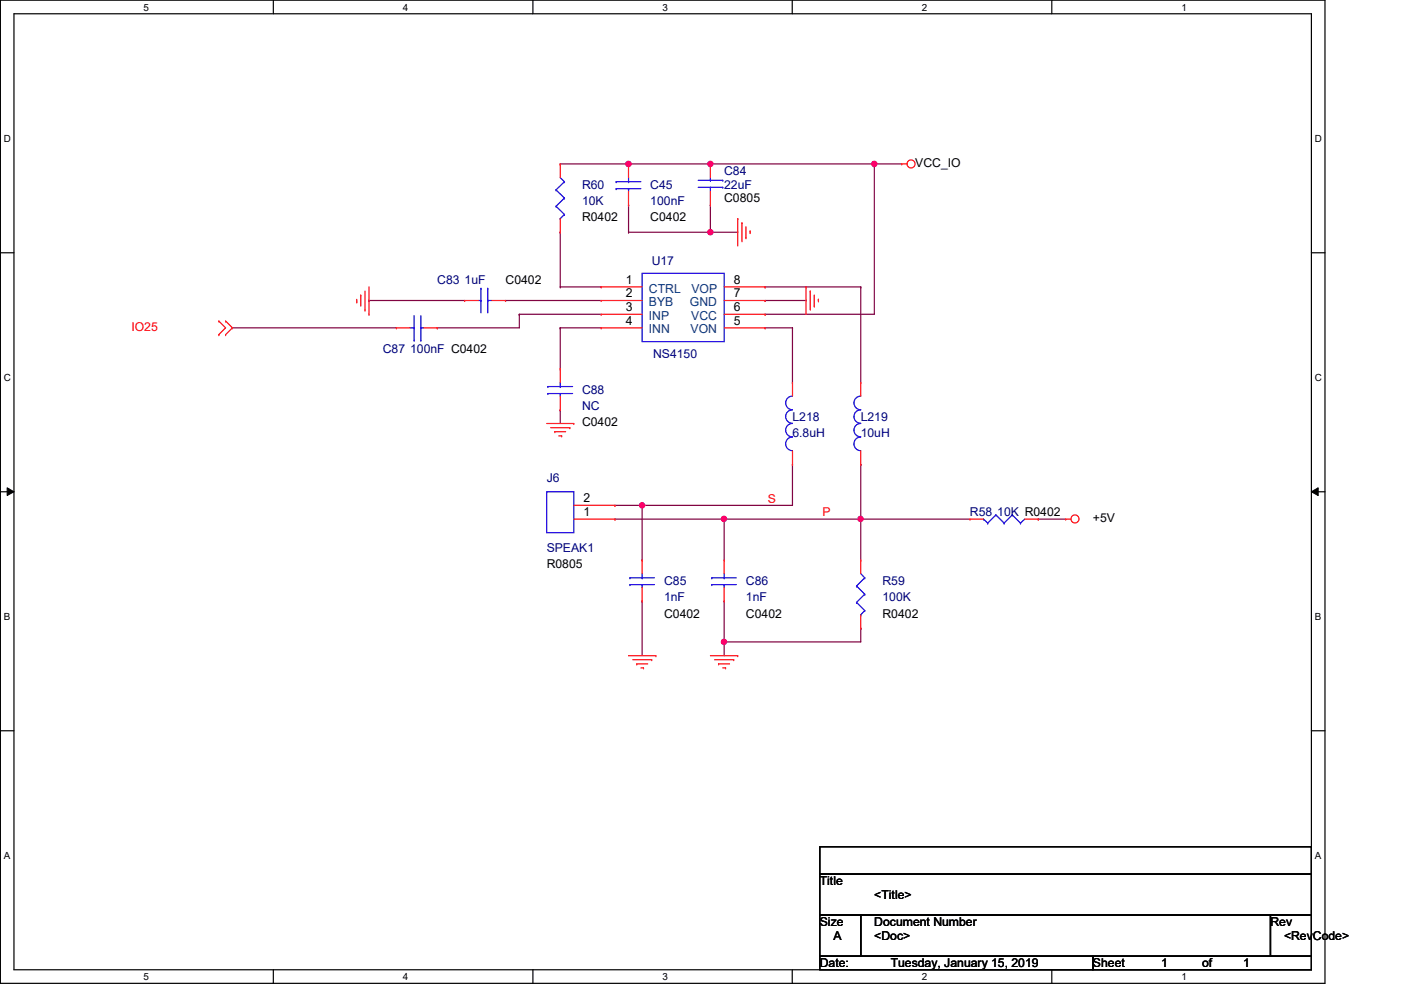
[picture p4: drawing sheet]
<svg xmlns="http://www.w3.org/2000/svg" width="297mm" height="210mm" viewBox="0 0 297 210" stroke-linecap="round" stroke-linejoin="round" font-family="sans-serif">
<path d="M.1 0h280.8v208.5h-280.8zM3 2.9h275v202.7h-275z" fill="none" stroke="#000" stroke-width=".25"/>
<g fill="#fff">
<path d="M30.4 .3h1.2v2.4h-1.2z"/>
<path d="M30.4 205.9h1.2v2.3h-1.2z"/>
</g>
<path d="M58 0v2.9M58 205.6v2.9" fill="none" stroke="#000" stroke-width=".25"/>
<g fill="#fff">
<path d="M85.4 .3h1.2v2.4h-1.2z"/>
<path d="M85.4 205.9h1.2v2.3h-1.2z"/>
</g>
<path d="M113 0v2.9M113 205.6v2.9" fill="none" stroke="#000" stroke-width=".25"/>
<g fill="#fff">
<path d="M140.5 .3h1.1v2.4h-1.1z"/>
<path d="M140.5 205.9h1.1v2.3h-1.1z"/>
</g>
<path d="M168 0v2.9M168 205.6v2.9" fill="none" stroke="#000" stroke-width=".25"/>
<g fill="#fff">
<path d="M195.4 .3h1.2v2.4h-1.2z"/>
<path d="M195.4 205.9h1.2v2.3h-1.2z"/>
</g>
<path d="M223 0v2.9M223 205.6v2.9" fill="none" stroke="#000" stroke-width=".25"/>
<g fill="#fff">
<path d="M250.5 .3h1.1v2.4h-1.1z"/>
<path d="M250.5 205.9h1.1v2.3h-1.1z"/>
<path d="M.8 28.2h1.5v2.4h-1.5z"/>
<path d="M278.8 28.2h1.4v2.4h-1.4z"/>
<path d="M.8 78.9h1.5v2.3h-1.5z"/>
<path d="M278.8 78.9h1.4v2.3h-1.4z"/>
</g>
<path d="M.1 53.6h2.9M278 53.6h2.9" fill="none" stroke="#000" stroke-width=".25"/>
<g fill="#fff">
<path d="M.8 129.6h1.4v2.3h-1.4z"/>
<path d="M278.8 129.6h1.3v2.3h-1.3z"/>
</g>
<path d="M.1 104.3h2.9M278 104.3h2.9" fill="none" stroke="#000" stroke-width=".25"/>
<path d="M1.5 103.4l1.5 .9-1.5 .8zM278 104.3l1.5-.9v1.7z" fill="#000"/>
<path d="M1.5 103.4l1.5 .9-1.5 .8zM278 104.3l1.5-.9v1.7z" fill="none" stroke="#000" stroke-width=".21"/>
<g fill="#fff">
<path d="M.8 180.3h1.4v2.3h-1.4z"/>
<path d="M278.8 180.3h1.3v2.3h-1.3z"/>
</g>
<path d="M.1 154.9h2.9M278 154.9h2.9" fill="none" stroke="#000" stroke-width=".25"/>
<path d="M136.1 107.1h.1M136.1 107.1h31.9" fill="none" stroke="#7f003f" stroke-width=".25"/>
<circle cx="136.1" cy="107.1" r=".56" fill="#f0f"/>
<circle cx="136.1" cy="107.1" r=".56" fill="none" stroke="#f0f" stroke-width=".25"/>
<path d="M168 98.5h.1M168 98.5v8.6M130.4 110.1h.1M130.4 110.1h23.1M153.5 110.1h.1M153.5 110.1v8.6M182.5 110.1h.1M182.5 110.1h23.2" fill="none" stroke="#7f003f" stroke-width=".25"/>
<circle cx="182.4" cy="110" r=".56" fill="#f0f"/>
<circle cx="182.4" cy="110" r=".56" fill="none" stroke="#f0f" stroke-width=".25"/>
<path d="M136.1 107.1h.1M136.1 107.1v11.6M182.5 110.1h.1M182.5 110.1v8.6M136.1 127.4h.1M136.1 127.4v11.6M153.5 127.4h.1M153.5 136.1h.1M153.5 127.4v8.7M182.5 133.2h.1M182.5 133.2v2.9h-29" fill="none" stroke="#7f003f" stroke-width=".25"/>
<circle cx="153.5" cy="136.1" r=".56" fill="#f0f"/>
<circle cx="153.5" cy="136.1" r=".56" fill="none" stroke="#f0f" stroke-width=".25"/>
<g fill="none" stroke="#7f003f" stroke-width=".25">
<path d="M133.3 49.2h.1M133.3 49.2h17.3M49.3 69.5h.1M49.3 69.5h34.7M92.7 69.5h.1M110.1 66.6h.1M110.1 66.6v2.9h-17.4M110.1 66.6h17.4M118.8 69.5h.1M118.8 69.5h8.7M118.8 69.5v8.7M118.8 86.9h.1"/>
<path d="M118.8 86.9v2.9M130.4 107.1h.1M130.4 107.1h5.7M153.5 110.1h.1M153.5 110.1h29M220.1 110.1h.1M220.1 110.1h5.8M153.5 136.1h.1M153.5 136.1v2.9"/>
</g>
<circle cx="153.5" cy="110" r=".56" fill="#f0f"/>
<circle cx="153.5" cy="110" r=".56" fill="none" stroke="#f0f" stroke-width=".25"/>
<g fill="none" stroke="#7f003f" stroke-width=".25">
<path d="M118.8 34.8h.1M118.8 34.8h31.8M133.3 34.8h.1M118.8 49.2h.1M118.8 49.2v11.6M78.2 63.7h.1M78.2 63.7h20.3M107.2 63.7h.1M107.2 63.7h20.3M118.8 60.8h.1M118.8 60.8h8.7M182.5 98.5h.1"/>
<path d="M182.5 98.5v11.6"/>
</g>
<circle cx="150.6" cy="34.8" r=".56" fill="#f0f"/>
<circle cx="150.6" cy="34.8" r=".56" fill="none" stroke="#f0f" stroke-width=".25"/>
<circle cx="133.2" cy="34.8" r=".56" fill="#f0f"/>
<circle cx="133.2" cy="34.8" r=".56" fill="none" stroke="#f0f" stroke-width=".25"/>
<path d="M133.3 43.5h.1M133.3 43.5v5.7M150.6 49.2h.1M150.6 49.2h5.8" fill="none" stroke="#7f003f" stroke-width=".25"/>
<circle cx="150.6" cy="49.2" r=".56" fill="#f0f"/>
<circle cx="150.6" cy="49.2" r=".56" fill="none" stroke="#f0f" stroke-width=".25"/>
<path d="M150.6 34.8h.1M150.6 34.8h34.8M185.4 34.8h.1M185.4 34.8v31.8h-23.2M150.6 43.5h.1M150.6 43.5v5.7M162.2 66.6h.1M162.2 63.7h.1M162.2 63.7h8.7" fill="none" stroke="#7f003f" stroke-width=".25"/>
<circle cx="185.4" cy="34.8" r=".56" fill="#f0f"/>
<circle cx="185.4" cy="34.8" r=".56" fill="none" stroke="#f0f" stroke-width=".25"/>
<path d="M185.4 34.8h.1M185.4 34.8h5.8M162.2 69.5h.1M162.2 60.8h.1M162.2 69.5h5.8M162.2 60.8h20.3M168 69.5h.1M168 69.5v11.6M182.5 60.8h.1M182.5 60.8v20.3" fill="none" stroke="#7f003f" stroke-width=".25"/>
<g fill="none" stroke="#f00" stroke-width=".25">
<path d="M118.8 34.8h.1M118.8 34.8v2.9M133.3 34.8h.1M133.3 34.8v2.9M150.6 34.8h.1M150.6 34.8v2.9M191.2 34.8h.1M191.2 34.8h1.1M118.8 49.2h.1M118.8 46.4v2.8M133.3 43.5h.1M133.3 40.6v2.9"/>
<path d="M150.6 43.5h.1M150.6 40.6v2.9M156.4 46.4h.1M156.4 46.4v5.8M157.3 47.2h.1M157.3 47.2v4.1M158.2 50.4h.1M158.2 48.1v2.3M159 49h.1M159 49v.5M46.4 68.1h.1M46.4 71h.1"/>
<path d="M46.4 68.1l1.4 1.4-1.4 1.5M47.8 71h.1M47.8 68.1h.1M47.8 68.1l1.5 1.4-1.5 1.5M75.6 64h.1M75.6 63.5v.5M76.5 62.6h.1M76.5 62.6v2.3M77.4 65.7h.1M77.4 61.7v4M78.2 66.6h.1M78.2 60.8v5.8"/>
<path d="M84 69.5h.1M84 69.5h2.9M89.8 69.5h2.9M92.7 69.5h.1M98.5 63.7h.1M98.5 63.7h2.9M104.3 63.7h2.9M107.2 63.7h.1M118.8 78.2h.1M118.8 78.2v2.9M127.5 60.8h.1M127.5 63.7h.1"/>
<path d="M127.5 66.6h.1M127.5 69.5h.1M127.5 60.8h8.6M127.5 63.7h8.6M127.5 66.6h8.6M127.5 69.5h8.6M153.5 60.8h8.7M153.5 63.7h8.7M153.5 66.6h8.7M153.5 69.5h8.7M162.2 69.5h.1M162.2 66.6h.1"/>
<path d="M162.2 63.7h.1M162.2 60.8h.1M170.9 60.8h.1M170.9 60.8v5.8M171.8 61.7h.1M171.8 61.7v4M172.6 64.9h.1M172.6 62.6v2.3M173.5 63.5h.1M173.5 63.5v.5M115.9 89.8h5.8M116.8 90.7h4"/>
<path d="M117.6 91.5h.1M117.6 91.5h2.3M118.5 92.4h.6M118.8 86.9h.1M118.8 84v2.9M119.1 92.4h.1M120.8 90.7h.1M121.7 89.8h.1M168 98.5h.1M168 81.1h.1M168 81.1v2.9M168 95.6v2.9"/>
<path d="M182.5 98.5h.1M182.5 81.1h.1M182.5 81.1v2.9M182.5 95.6v2.9M121.7 110.1h8.7M121.7 107.1h8.7M130.4 110.1h.1M130.4 107.1h.1M136.1 118.7h.1M136.1 118.7v2.9M153.5 118.7h.1M153.5 118.7v2.9"/>
<path d="M182.5 118.7h.1M182.5 118.7v2.9M205.7 110.1h.1M205.7 110.1h2.8M217.3 110.1h2.8M220.1 110.1h.1M225.9 110.1h.1M225.9 110.1h1.2M133.3 139h5.8M134.2 139.9h4M136.1 127.4h.1M136.1 124.5v2.9"/>
<path d="M138.2 139.9h.1M139.1 139h.1M150.6 139h5.8M151.5 139.9h4.1M153.5 127.4h.1M153.5 124.5v2.9M155.6 139.9h.1M156.4 139h.1M182.5 133.2h.1M182.5 130.3v2.9M135 140.8h.1M135 140.8h2.3"/>
<path d="M135.9 141.6h.5M136.4 141.6h.1M152.4 140.8h.1M152.4 140.8h2.3M153.2 141.6h.6M153.8 141.6h.1"/>
<circle cx="193.2" cy="34.8" r=".85"/>
<circle cx="227.9" cy="110" r=".85"/>
</g>
<path d="M173.8 179.5h104.2v5.8h-104.2zM173.8 185.3h104.2v8.7h-104.2zM173.8 194h8.7v8.7h-8.7zM182.5 194h86.9v8.7h-86.9zM269.4 194h8.6v8.7h-8.6zM173.8 202.7h57.9v2.9h-57.9zM231.7 202.7h46.3v2.9h-46.3z" fill="none" stroke="#000" stroke-width=".25"/>
<g fill="none" stroke="#00f" stroke-width=".25">
<path d="M118.8 37.7l.9 .8M119.7 38.5h.1M119.7 38.5l-1.8 1.8M130.6 38.5h.1M130.6 38.5h5.3M133.3 38.5h.1M133.3 37.7v.8M148 39.7h5.2M148 38.2h5.2M150.6 38.2h.1M150.6 39.7h.1M150.6 37.7v.5"/>
<path d="M150.6 39.7v.9M153.2 39.7h.1M153.2 38.2h.1M117.9 40.3h.1M117.9 43.7h.1M117.9 40.3l1.8 1.7M117.9 43.7l1.8 1.8M118.8 46.4h.1M119.7 42h.1M119.7 45.5h.1M119.7 42l-1.8 1.7M119.7 45.5l-.9 .9"/>
<path d="M130.6 40h.1M130.6 40h5.3M133.3 40h.1M133.3 40v.6M136.1 58h17.4v14.4h-17.4zM86.9 69.5h.9M87.8 72.1h.1M87.8 69.5h.1M87.8 66.9v5.2M89.2 69.5h.1M89.2 72.1h.1M89.2 69.5h.6"/>
<path d="M89.2 66.9v5.2M101.4 63.7h.6M102 63.7h.1M102 61.1h.1M102 61.1v5.2M103.4 61.1h.1M103.4 63.7h.1M103.4 63.7h.9M103.4 61.1v5.2M116.2 82h.1M116.2 83.4h.1M116.2 82h5.2"/>
<path d="M116.2 83.4h5.2M118.8 83.4h.1M118.8 82h.1M118.8 81.1v.9M118.8 83.4v.6M168 92.7a1.44 1.44 0 0 0-1.4 1.4 1.44 1.44 0 0 0 1.4 1.4M168 89.8a1.42 1.42 0 0 0-1.4 1.4 1.42 1.42 0 0 0 1.4 1.4M168 86.9a1.42 1.42 0 0 0-1.4 1.4 1.42 1.42 0 0 0 1.4 1.4M168 84a1.44 1.44 0 0 0-1.4 1.4 1.44 1.44 0 0 0 1.4 1.5M182.5 92.7a1.44 1.44 0 0 0-1.4 1.4 1.44 1.44 0 0 0 1.4 1.4M182.5 89.8a1.42 1.42 0 0 0-1.4 1.4 1.42 1.42 0 0 0 1.4 1.4M182.5 86.9a1.42 1.42 0 0 0-1.4 1.4 1.42 1.42 0 0 0 1.4 1.4"/>
<path d="M182.5 84a1.44 1.44 0 0 0-1.4 1.4 1.44 1.44 0 0 0 1.4 1.5M115.9 104.3h5.8v8.6h-5.8zM208.5 110.1h.1M208.5 110.1l.9 .8M209.4 110.9h.1M211.2 109.2h.1M211.2 109.2l1.7 1.7M211.2 109.2l-1.8 1.7M212.9 110.9h.1M214.6 109.2h.1M214.6 109.2l1.8 1.7M214.6 109.2l-1.7 1.7"/>
<path d="M216.4 110.9h.1M217.3 110.1l-.9 .8M133.6 122.5h.1M133.6 124h.1M133.6 122.5h5.2M133.6 124h5.2M136.1 124h.1M136.1 122.5h.1M136.1 121.6v.9M136.1 124v.5M150.9 122.5h.1M150.9 124h.1"/>
<path d="M150.9 122.5h5.2M150.9 124h5.2M153.5 124h.1M153.5 122.5h.1M153.5 121.6v.9M153.5 124v.5M181.6 124.2h.1M181.6 127.7h.1M181.6 124.2l1.7 1.8M181.6 127.7l1.7 1.8M182.5 130.3h.1M182.5 121.6l.8 .9"/>
<path d="M183.3 122.5h.1M183.3 126h.1M183.3 129.5h.1M183.3 122.5l-1.7 1.7M183.3 126l-1.7 1.7M183.3 129.5l-.8 .8"/>
</g>
<circle cx="136.1" cy="107.1" r=".56" fill="#f0f"/>
<circle cx="136.1" cy="107.1" r=".56" fill="none" stroke="#f0f" stroke-width=".25"/>
<circle cx="182.4" cy="110" r=".56" fill="#f0f"/>
<circle cx="182.4" cy="110" r=".56" fill="none" stroke="#f0f" stroke-width=".25"/>
<circle cx="153.5" cy="136.1" r=".56" fill="#f0f"/>
<circle cx="153.5" cy="136.1" r=".56" fill="none" stroke="#f0f" stroke-width=".25"/>
<circle cx="153.5" cy="110" r=".56" fill="#f0f"/>
<circle cx="153.5" cy="110" r=".56" fill="none" stroke="#f0f" stroke-width=".25"/>
<circle cx="150.6" cy="34.8" r=".56" fill="#f0f"/>
<circle cx="150.6" cy="34.8" r=".56" fill="none" stroke="#f0f" stroke-width=".25"/>
<circle cx="133.2" cy="34.8" r=".56" fill="#f0f"/>
<circle cx="133.2" cy="34.8" r=".56" fill="none" stroke="#f0f" stroke-width=".25"/>
<circle cx="150.6" cy="49.2" r=".56" fill="#f0f"/>
<circle cx="150.6" cy="49.2" r=".56" fill="none" stroke="#f0f" stroke-width=".25"/>
<circle cx="185.4" cy="34.8" r=".56" fill="#f0f"/>
<circle cx="185.4" cy="34.8" r=".56" fill="none" stroke="#f0f" stroke-width=".25"/>
<g font-size="2.6">
<text x="194.1" y="35.3">VCC_IO</text>
<text x="123.4" y="46.9">R0402</text>
<text x="137.9" y="46.9">C0402</text>
<text x="153.5" y="42.9">C0805</text>
<text x="107.2" y="60.3">C0402</text>
<text x="132.7" y="60.2">1</text>
<text x="132.7" y="63.1">2</text>
<text x="132.7" y="66">3</text>
<text x="155.6" y="66">6</text>
<text x="155.6" y="63.1">7</text>
<text x="155.6" y="60.2">8</text>
<text x="132.7" y="68.9">4</text>
<text x="155.6" y="68.9">5</text>
<text x="123.4" y="90.4">C0402</text>
<text x="123.7" y="106.5">2</text>
<text x="123.7" y="109.4">1</text>
<text x="231.7" y="110.7">+5V</text>
<text x="115.9" y="120.5">R0805</text>
<text x="140.8" y="130.9">C0402</text>
<text x="158.2" y="130.9">C0402</text>
<text x="187.1" y="130.9">R0402</text>
<text x="173.8" y="187.7">Title</text>
<text x="185.4" y="190.6">&lt;Title&gt;</text>
<text x="173.8" y="196.3">Size</text>
<text x="185.4" y="196.3">Document Number</text>
<text x="269.4" y="196.3">Rev</text>
<text x="176.7" y="199.3">A</text>
<text x="185.4" y="199.3">&lt;Doc&gt;</text>
<text x="272.2" y="199.3">&lt;RevCode&gt;</text>
<text x="173.8" y="205.1">Date:</text>
<text x="188.8" y="205.1">Tuesday, January 15, 2019</text>
<text x="231.7" y="205.1">Sheet</text>
<text x="246.2" y="205.1">1</text>
<text x="254.9" y="205.1">of</text>
<text x="263.6" y="205.1">1</text>
</g>
<g font-size="2.6" fill="#00007f">
<text x="123.4" y="40">R60</text>
<text x="137.9" y="40">C45</text>
<text x="153.5" y="37.1">C84</text>
<text x="153.5" y="40">22uF</text>
<text x="123.4" y="43.5">10K</text>
<text x="137.9" y="43.5">100nF</text>
<text x="138.2" y="56.2">U17</text>
<text x="92.7" y="60.3">C83 1uF</text>
<text x="81.1" y="74.8">C87 100nF C0402</text>
<text x="138.5" y="75.9">NS4150</text>
<text x="123.4" y="83.4">C88</text>
<text x="123.4" y="86.9">NC</text>
<text x="168" y="89.2">L218</text>
<text x="182.5" y="89.2">L219</text>
<text x="168" y="92.7">6.8uH</text>
<text x="182.5" y="92.7">10uH</text>
<text x="115.9" y="102.2">J6</text>
<text x="205.7" y="109.5">R58 10K R0402</text>
<text x="115.9" y="117">SPEAK1</text>
<text x="140.8" y="124">C85</text>
<text x="158.2" y="124">C86</text>
<text x="187.1" y="124">R59</text>
<text x="140.8" y="127.4">1nF</text>
<text x="158.2" y="127.4">1nF</text>
<text x="187.1" y="127.4">100K</text>
</g>
<g font-size="2.6" fill="#003f7f">
<text x="137.6" y="62">CTRL</text>
<text x="137.6" y="64.9">BYB</text>
<text x="146.3" y="64.9">GND</text>
<text x="146.6" y="62">VOP</text>
<text x="137.6" y="67.8">INP</text>
<text x="137.6" y="70.7">INN</text>
<text x="146.4" y="70.7">VON</text>
<text x="146.6" y="67.8">VCC</text>
</g>
<g font-size="2.6" fill="#f00">
<text x="27.9" y="70.1">IO25</text>
<text x="162.8" y="106.6">S</text>
<text x="174.4" y="109.5">P</text>
</g>
<g font-size="2.1">
<text x="30.4" y="2.2">5</text>
<text x="85.4" y="2.2">4</text>
<text x="140.5" y="2.2">3</text>
<text x="195.4" y="2.2">2</text>
<text x="250.5" y="2.2">1</text>
<text x=".8" y="30.1">D</text>
<text x="278.8" y="30.1">D</text>
<text x=".8" y="80.8">C</text>
<text x="278.8" y="80.8">C</text>
<text x=".8" y="131.5">B</text>
<text x="278.8" y="131.5">B</text>
<text x=".8" y="182.2">A</text>
<text x="278.8" y="182.2">A</text>
<text x="30.4" y="207.8">5</text>
<text x="85.4" y="207.8">4</text>
<text x="140.5" y="207.8">3</text>
<text x="195.4" y="207.8">2</text>
<text x="250.5" y="207.8">1</text>
</g>
</svg>
